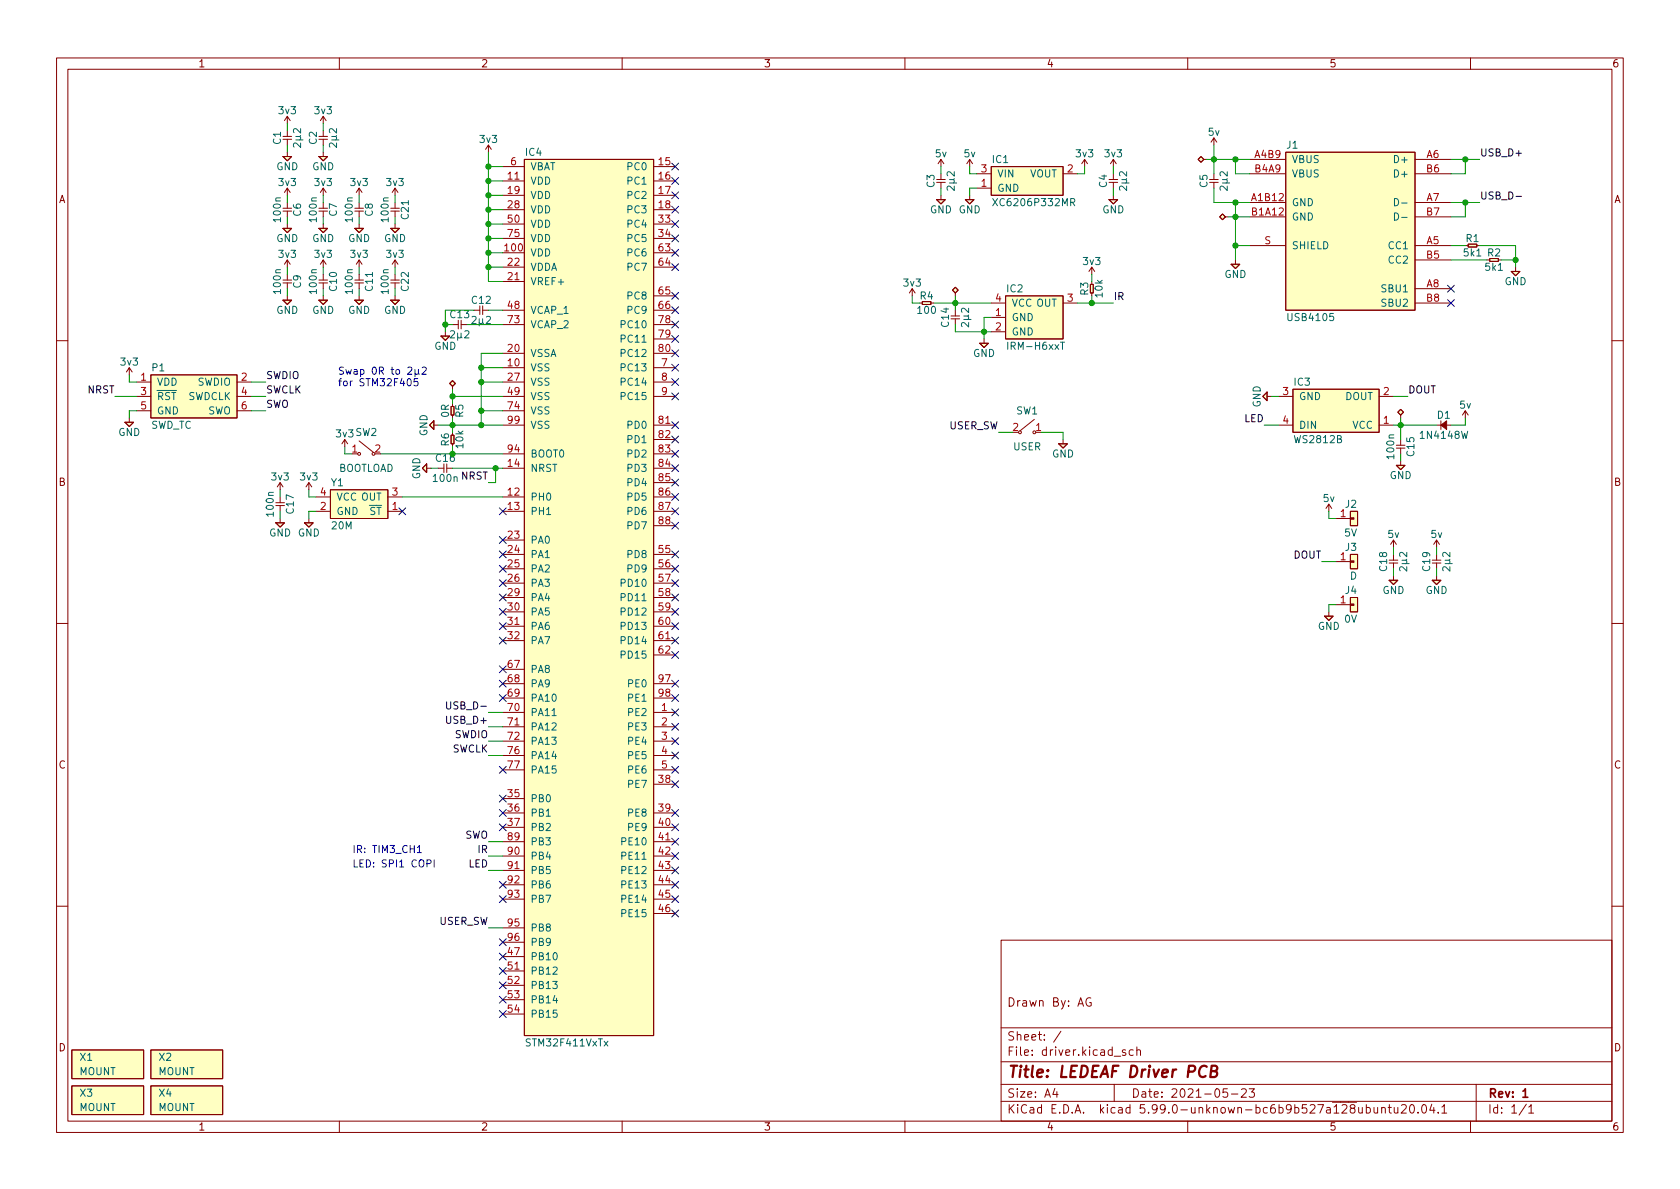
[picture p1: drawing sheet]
<svg xmlns="http://www.w3.org/2000/svg" width="297mm" height="210mm" viewBox="0 0 297 210" stroke-linecap="round" stroke-linejoin="round" font-family="sans-serif">
<g fill="none" stroke="#840000" stroke-width=".18">
<path d="M10 10.2h277v190.1h-277zM12 12.2h273v186.1h-273zM60 10.2v2M110 10.2v2M160 10.2v2M210 10.2v2M260 10.2v2M50 27.7h1.6l-.8 .7zM50 36.8h1.6M50 37.3h1.6M50 24.6h1.6M50 24.1h1.6"/>
<path d="M50.3 34l.5-.7v1.2M50.3 21.3l.5-.7v1.2M50.8 23.1v1M50.8 24.6v1M50.8 26.9v.8M50.8 35.8v1M50.8 37.3v1M50.8 39.6v.8M50.8 33.3l.5 .7M50.8 20.6l.5 .7M56.4 27.7h1.5l-.8 .7zM56.4 36.8h1.5"/>
<path d="M56.4 37.3h1.5M56.4 24.6h1.5M56.4 24.1h1.5M56.6 21.3l.5-.7v1.2M56.6 34l.5-.7v1.2M57.1 23.1v1M57.1 24.6v1M57.1 26.9v.8M57.1 35.8v1M57.1 37.3v1M57.1 39.6v.8M57.1 20.6l.6 .7"/>
<path d="M57.1 33.3l.6 .7M62.7 36.8h1.6M62.7 37.3h1.6M63 34l.5-.7v1.2M63.5 35.8v1M63.5 37.3v1M63.5 39.6v.8M63.5 33.3l.5 .7M69.1 36.8h1.5M69.1 37.3h1.5M69.3 34l.5-.7v1.2M69.8 35.8v1"/>
<path d="M69.8 37.3v1M69.8 39.6v.8M69.8 33.3l.6 .7M85.9 26.4l.5-.8v1.3M86.4 25.6l.5 .8M88.9 32h3.8M88.9 29.5h3.8M88.9 34.5h3.8M88.9 37.1h3.8M88.9 39.6h3.8M92.7 28.2h22.9v154.9h-22.9zM115.6 32h3.8"/>
<path d="M115.6 29.5h3.8M115.6 34.5h3.8M115.6 37.1h3.8M115.6 39.6h3.8M165.6 35.3h1.5l-.7 .8zM165.6 32.3h1.5M165.6 31.7h1.5M165.9 29l.5-.8v1.3M166.4 28.2l.5 .8M166.4 30.7v1M166.4 32.3v1M166.4 34.5v.8"/>
<path d="M170.7 35.3h1.5l-.8 .8zM170.9 29l.5-.8v1.3M171.4 34.5v.8M171.4 28.2l.6 .8M172.7 33.3h2.6M172.7 30.7h2.6M175.3 29.5h12.7v5h-12.7zM188 30.7h2.5M191.3 29l.5-.8v1.3M191.8 28.2l.5 .8M196.1 35.3h1.5l-.8 .8zM196.1 32.3h1.5"/>
<path d="M196.1 31.7h1.5M196.3 29l.5-.8v1.3M196.8 28.2l.6 .8M196.8 30.7v1M196.8 32.3v1M196.8 34.5v.8M211.8 28.2l.5-.5 .6 .5-.6 .5zM212.9 28.2h.5M213.9 32.3h1.5M213.9 31.7h1.5M214.1 25.1l.5-.7v1.2M214.6 24.4l.5 .7"/>
<path d="M214.6 30.7v1M214.6 32.3v1M216.2 37.8l.5 .5-.5 .6-.6-.6zM216.7 38.3h.5M221 28.2h6.3M221 30.7h6.3M221 38.3h6.3M221 35.8h6.3M227.3 26.9h22.9v28h-22.9zM250.2 28.2h6.3M250.2 30.7h6.3M250.2 38.3h6.3"/>
<path d="M250.2 35.8h6.3M50 40.4h1.6l-.8 .7zM50 53.1h1.6l-.8 .7zM50 49.5h1.6M50 50h1.6M50.3 46.7l.5-.7v1.2M50.8 48.5v1M50.8 50v1M50.8 52.3v.8M50.8 46l.5 .7M56.4 53.1h1.5l-.8 .7zM56.4 40.4h1.5l-.8 .7z"/>
<path d="M56.4 49.5h1.5M56.4 50h1.5M56.6 46.7l.5-.7v1.2M57.1 48.5v1M57.1 50v1M57.1 52.3v.8M57.1 46l.6 .7M62.7 53.1h1.6l-.8 .7zM62.7 40.4h1.6l-.8 .7zM62.7 49.5h1.6M62.7 50h1.6M63 46.7l.5-.7v1.2"/>
<path d="M63.5 46l.5 .7M63.5 48.5v1M63.5 50v1M63.5 52.3v.8M69.1 40.4h1.5l-.8 .7zM69.1 53.1h1.5l-.8 .7zM69.1 49.5h1.5M69.1 50h1.5M69.3 46.7l.5-.7v1.2M69.8 48.5v1M69.8 50v1M69.8 52.3v.8"/>
<path d="M69.8 46l.6 .7M78 59.4h1.5l-.8 .8zM78.7 58.7v.7M80 57.4h1M81 56.6v1.6M81.5 57.4h1M81.5 56.6v1.6M83.8 54.9h1M84.8 54.1v1.5M85.3 54.9h1.1M85.3 54.1v1.5M88.9 44.7h3.8"/>
<path d="M88.9 49.8h3.8M88.9 47.2h3.8M88.9 42.2h3.8M88.9 54.9h3.8M88.9 57.4h3.8M115.6 44.7h3.8M115.6 47.2h3.8M115.6 42.2h3.8M115.6 54.9h3.8M115.6 52.3h3.8M115.6 57.4h3.8M115.6 59.9h3.8"/>
<path d="M160.8 51.8l.5-.8v1.3M161.3 51l.5 .8M162.6 53.6h.5M163.1 53.3h1.5v.5h-1.5zM164.6 53.6h.5M168.1 56.4h1.6M168.1 55.9h1.6M168.9 50.8l.5 .5-.5 .5-.5-.5zM168.9 51.8v.5M168.9 54.9v1M168.9 56.4v1M174 59.9v.8"/>
<path d="M175.3 53.6h2.5M175.3 56.1h2.5M175.3 58.7h2.5M177.8 52.3h10.2v7.6h-10.2zM188 53.6h2.5M192.5 48l.5-.8v1.3M192.8 50.3h.5v1.5h-.5zM193 47.2l.5 .8M217.7 46.7h1.5l-.8 .8zM218.4 46v.7M221 43.4h6.3M250.2 53.6h6.3"/>
<path d="M250.2 46h6.3M250.2 43.4h6.3M250.2 51h6.3M259.1 43.4h.5M259.6 43.2h1.5v.5h-1.5zM261.1 43.4h.5M262.9 46h.5M263.4 45.7h1.5v.5h-1.5zM264.9 46h.5M267.2 48h1.5l-.7 .8zM268 47.2v.8M10 60.2h2"/>
<path d="M22.1 74.7h1.5l-.7 .7zM22.4 65.8l.5-.8v1.3M22.9 65l.5 .8M22.9 73.9v.8M24.1 67.6h2.6M24.1 70.1h2.6M24.1 72.6h2.6M26.7 66.3h15.2v7.6h-15.2zM41.9 67.6h2.5M41.9 70.1h2.5M41.9 72.6h2.5M60.5 78.5l.5-.8v1.3"/>
<path d="M61 77.7l.5 .8M63.5 78l2.5 2M76.7 74.4v1.5l-.8-.7zM76.7 75.2h.8M79.5 67.8l.5-.5 .5 .5-.5 .5zM79.8 77h.5v1.5h-.5zM79.8 71.9h.5v1.5h-.5zM80 68.3v.5M88.9 65h3.8M88.9 62.5h3.8M88.9 67.6h3.8M88.9 70.1h3.8"/>
<path d="M88.9 72.6h3.8M88.9 75.2h3.8M115.6 65h3.8M115.6 62.5h3.8M115.6 67.6h3.8M115.6 70.1h3.8M115.6 75.2h3.8M115.6 77.7h3.8M173.2 60.7h1.6l-.8 .8zM182.9 74.2l-2.6 2M187.2 78.5h1.5l-.7 .7zM188 77.7v.8"/>
<path d="M224 69.3v1.6l-.7-.8zM224 70.1h.8M226.1 70.1h2.5M226.1 75.2h2.5M228.6 68.8h15.2v7.6h-15.2zM243.8 70.1h2.6M243.8 75.2h2.6M246.9 78.7h1.5M246.9 79.2h1.5M247.1 72.9l.5-.5 .6 .5-.6 .5zM247.6 73.4v.5M247.6 77.7v1"/>
<path d="M247.6 79.2v1.1M254 75.2h.8M254.8 74.4v1.5M255.8 75.2h.7M258.6 73.4l.5-.8v1.3M259.1 72.6l.5 .8M285 60.2h2M48.8 92.5h1.5l-.8 .7zM48.8 88.9h1.5M48.8 89.4h1.5M49 86.1l.5-.8v1.3M49.5 87.9v1"/>
<path d="M49.5 89.4v1M49.5 91.7v.8M49.5 85.3l.5 .8M53.8 92.5h1.6l-.8 .7zM54.1 86.1l.5-.8v1.3M54.6 91.7v.8M54.6 85.3l.5 .8M55.9 87.9h2.5M55.9 90.4h2.5M58.4 86.6h10.2v5.1h-10.2zM68.6 87.9h2.5M68.6 90.4h2.5"/>
<path d="M74.7 82.8l.7-.8v1.6zM75.4 82.8h.8M77.5 82.8h1M78.5 82v1.6M79 82.8h1M79 82v1.6M88.9 82.8h3.8M88.9 87.9h3.8M88.9 90.4h3.8M88.9 95.5h3.8M88.9 98h3.8M88.9 80.3h3.8"/>
<path d="M115.6 82.8h3.8M115.6 87.9h3.8M115.6 90.4h3.8M115.6 98h3.8M115.6 80.3h3.8M115.6 85.3h3.8M115.6 93h3.8M234.4 89.9l.5-.8v1.3M234.9 89.1l.6 .8M236.2 91.7h2.6M236.2 99.3h2.6M238.8 90.4h1.2v2.6h-1.2z"/>
<path d="M238.8 98h1.2v2.6h-1.2zM245.6 99.6h1.5M245.6 99.1h1.5M245.9 96.3l.5-.8v1.3M246.4 95.5l.5 .8M246.4 98v1.1M246.4 99.6v1M246.9 82.3h1.5l-.8 .8zM247.6 81.5v.8M253.2 99.6h1.6M253.2 99.1h1.6M253.5 96.3l.5-.8v1.3"/>
<path d="M254 98v1.1M254 99.6v1M254 95.5l.5 .8M10 110.2h2M88.9 100.6h3.8M88.9 103.1h3.8M88.9 105.7h3.8M88.9 108.2h3.8M88.9 110.7h3.8M88.9 113.3h3.8M88.9 118.4h3.8M115.6 100.6h3.8"/>
<path d="M115.6 103.1h3.8M115.6 105.7h3.8M115.6 108.2h3.8M115.6 110.7h3.8M115.6 113.3h3.8M115.6 115.8h3.8M234.2 109h1.5l-.8 .7zM234.9 108.2v.8M236.2 106.9h2.6M238.8 105.7h1.2v2.5h-1.2zM245.6 102.6h1.5l-.7 .8zM246.4 101.8v.8"/>
<path d="M253.2 102.6h1.6l-.8 .8zM254 101.8v.8M285 110.2h2M88.9 126h3.8M88.9 128.5h3.8M88.9 131.1h3.8M88.9 133.6h3.8M88.9 136.1h3.8M88.9 120.9h3.8M88.9 123.4h3.8M115.6 126h3.8M115.6 128.5h3.8"/>
<path d="M115.6 131.1h3.8M115.6 138.7h3.8M115.6 133.6h3.8M115.6 136.1h3.8M115.6 120.9h3.8M115.6 123.4h3.8M88.9 141.2h3.8M88.9 143.8h3.8M88.9 146.3h3.8M88.9 148.8h3.8M88.9 151.4h3.8M88.9 153.9h3.8"/>
<path d="M88.9 156.5h3.8M88.9 159h3.8M115.6 143.8h3.8M115.6 146.3h3.8M115.6 148.8h3.8M115.6 151.4h3.8M115.6 153.9h3.8M115.6 156.5h3.8M115.6 159h3.8M10 160.2h2M88.9 169.2h3.8M88.9 171.7h3.8"/>
<path d="M88.9 174.2h3.8M88.9 176.8h3.8M88.9 179.3h3.8M88.9 164.1h3.8M88.9 166.6h3.8M115.6 161.5h3.8M177 166.3h108v32h-108zM192.9 176.5a.74 .74 0 0 0-.9 .5 .74 .74 0 0 0 .5 .9l.4-.1v-.5h-.3M285 160.2h2M12.7 192h12.7v5.1h-12.7zM12.7 185.7h12.7v5h-12.7zM26.7 185.7h12.7v5h-12.7z"/>
<path d="M26.7 192h12.7v5.1h-12.7zM60 198.3v2M110 198.3v2M160 198.3v2M177 194.8h108M177 191.8h108M177 187.8h108M177 181.8h108M186.5 192.5l-.4 1h1M186.9 193v1M187.6 182.4l-1.3 1.9M197 191.8v3"/>
<path d="M199 185.7l-.4-.1-.2 .2 .1 .3 .5 .1v.4h-.6M200.4 185.7l-.5-.1-.3 .3v.4l.2 .3h.6M201 185.8l.2-.2 .4 .1v.9M201 185.1v1.5M210 198.3v2M217 192.5h-.7l-.1 .7 .2-.1 .5 .1 .2 .2-.1 .5-.2 .1-.6-.1M217.7 193.5h1.2M219.5 192.7l.6-.2 .2 .2 .1 .3-1 1h1M220.9 192.5h.9l-.5 .6 .4 .1v.7l-.2 .1h-.4l-.2-.1M244.3 196l.2-.2 .4 .1v.9M244.3 195.8v1M245.4 195.8h.6"/>
<path d="M245.6 195.3v1.3l.4 .2M246.5 195.8l.1 1h.3l.2-.1M247.1 195.8v1M247.8 195.5l.6-.2 .2 .2v.3l-.9 1h.9M249.4 195.5l.2-.2a.81 .81 0 0 1 .6 .7 .81 .81 0 0 1-.3 .8h-.2a.81 .81 0 0 1-.3-1.3zM250.7 196.7v.1M251.6 195.4l.1-.1a.81 .81 0 0 1 .6 .7 .81 .81 0 0 1-.3 .8h-.1a.81 .81 0 0 1-.6-.6 .81 .81 0 0 1 .3-.8zM253.1 195.3l-.3 1h.9M253.5 195.8v1M254.3 196.7v.1M254.9 195.8l.5-.5v1.5M254.9 196.8h.9"/>
<path d="M260 198.3v2M261 191.8v6.5M269.9 195.3l-1.3 1.9M270.3 195.8l.4-.5v1.5M270.3 196.8h.9"/>
<circle cx="182.9" cy="76.4" r=".25"/>
<circle cx="63.5" cy="80.3" r=".25"/>
</g>
<path d="M269.3 193l.4-.5v1.5M269.3 194h.8" fill="none" stroke="#840000" stroke-width=".3"/>
<path d="M213.4 188.7a.88 .88 0 0 0-1.1-.1 .88 .88 0 0 0-.3 1 .69 .69 0 0 0 .3 .8 .69 .69 0 0 0 .9-.1M214.1 189.4l.9-.1a.46 .46 0 0 0 .2-.4 .46 .46 0 0 0-.3-.4h-.7l-.2 2h.8a.53 .53 0 0 0 .4-.5 .53 .53 0 0 0-.4-.6" fill="none" stroke="#840000" stroke-width=".4"/>
<g fill="#ffffc2" stroke="#ffffc2" stroke-width=".18">
<path d="M74.7 82.8l.7-.8v1.6z"/>
<path d="M246.9 82.3h1.5l-.8 .8z"/>
<path d="M253.2 102.6h1.6l-.8 .8z"/>
<path d="M62.7 53.1h1.6l-.8 .7z"/>
<path d="M245.6 102.6h1.5l-.7 .8z"/>
<path d="M238.8 90.4h1.2v2.6h-1.2z"/>
<path d="M56.4 27.7h1.5l-.8 .7z"/>
<path d="M50 27.7h1.6l-.8 .7z"/>
<path d="M168.9 50.8l.5 .5-.5 .5-.5-.5z"/>
<path d="M187.2 78.5h1.5l-.7 .7z"/>
<path d="M170.7 35.3h1.5l-.8 .8z"/>
<path d="M192.8 50.3h.5v1.5h-.5z"/>
<path d="M173.2 60.7h1.6l-.8 .8z"/>
<path d="M92.7 28.2h22.9v154.9h-22.9z"/>
<path d="M228.6 68.8h15.2v7.6h-15.2z"/>
<path d="M76.7 74.4v1.5l-.8-.7z"/>
<path d="M79.8 77h.5v1.5h-.5z"/>
<path d="M238.8 105.7h1.2v2.5h-1.2z"/>
<path d="M234.2 109h1.5l-.8 .7z"/>
<path d="M238.8 98h1.2v2.6h-1.2z"/>
<path d="M53.8 92.5h1.6l-.8 .7z"/>
<path d="M69.1 40.4h1.5l-.8 .7z"/>
<path d="M69.1 53.1h1.5l-.8 .7z"/>
<path d="M26.7 66.3h15.2v7.6h-15.2z"/>
<path d="M58.4 86.6h10.2v5.1h-10.2z"/>
<path d="M48.8 92.5h1.5l-.8 .7z"/>
<path d="M79.5 67.8l.5-.5 .5 .5-.5 .5z"/>
<path d="M22.1 74.7h1.5l-.7 .7z"/>
<path d="M50 40.4h1.6l-.8 .7z"/>
<path d="M50 53.1h1.6l-.8 .7z"/>
<path d="M56.4 53.1h1.5l-.8 .7z"/>
<path d="M56.4 40.4h1.5l-.8 .7z"/>
<path d="M217.7 46.7h1.5l-.8 .8z"/>
<path d="M165.6 35.3h1.5l-.7 .8z"/>
<path d="M62.7 40.4h1.6l-.8 .7z"/>
<path d="M163.1 53.3h1.5v.5h-1.5z"/>
<path d="M177.8 52.3h10.2v7.6h-10.2z"/>
<path d="M78 59.4h1.5l-.8 .8z"/>
<path d="M12.7 192h12.7v5.1h-12.7z"/>
<path d="M26.7 185.7h12.7v5h-12.7z"/>
<path d="M12.7 185.7h12.7v5h-12.7z"/>
<path d="M247.1 72.9l.5-.5 .6 .5-.6 .5z"/>
<path d="M26.7 192h12.7v5.1h-12.7z"/>
<path d="M224 69.3v1.6l-.7-.8z"/>
<path d="M263.4 45.7h1.5v.5h-1.5z"/>
<path d="M211.8 28.2l.5-.5 .6 .5-.6 .5z"/>
<path d="M79.8 71.9h.5v1.5h-.5z"/>
<path d="M175.3 29.5h12.7v5h-12.7z"/>
<path d="M196.1 35.3h1.5l-.8 .8z"/>
<path d="M216.2 37.8l.5 .5-.5 .6-.6-.6z"/>
<path d="M267.2 48h1.5l-.7 .8z"/>
<path d="M227.3 26.9h22.9v28h-22.9z"/>
<path d="M259.6 43.2h1.5v.5h-1.5z"/>
</g>
<g fill="none" stroke="#006464" stroke-width=".18">
<path d="M52.3 24.1l.8 .1 .1 .4-.2 .1M52.3 24.7h1.3M53.2 25.3v.8l-1-.8-.3 .2 .1 .5M53.2 24l-.2 .1M53.2 22.7v.8l-1-.8-.3 .3 .1 .5M58.7 24.1l.7 .1 .1 .4-.2 .1M58.7 24.7h1.2M59.5 25.3v.8l-.9-.8-.4 .2 .2 .5M59.5 24l-.2 .1M59.5 22.7v.8l-.9-.8-.4 .3 .2 .5M167.9 31.8h.8v.4l-.2 .2M167.9 32.4h1.2"/>
<path d="M168.7 32.9v.8l-.9-.8-.3 .2 .1 .5M168.7 31.6l-.2 .2M168.7 30.4v.8l-.9-.8-.3 .2 .1 .5M175.5 35.1l.9 1.3M176.4 35.1l-.9 1.3M189.3 35.8l.6-.1 .1-.2v-.3l-.7-.1v1.3M189.6 35.8l.4 .6M198.4 31.8h.7l.1 .4-.2 .2M198.4 32.4h1.2M199.2 32.9v.8l-.9-.8-.4 .2 .2 .5M199.2 31.6l-.2 .2M199.2 30.4v.8l-.9-.8-.4 .2 .2 .5"/>
<path d="M216.1 31.8h.8l.1 .4-.2 .2M216.1 32.4h1.3M217 32.9v.8l-.9-.8-.4 .2 .1 .5M217 31.6l-.2 .2M217 30.4v.8l-.9-.8-.4 .2 .1 .5M246.6 35.1a.64 .64 0 0 1 .7 .6 .64 .64 0 0 1-.7 .7zM246.6 37.7a.64 .64 0 0 1 .7 .6 .64 .64 0 0 1-.7 .6zM247.8 35.9h1M247.8 38.4h1M79.6 58.6l.5-.1 .3 .3-.8 1h.8M80.9 58.9v1.3M81.5 59.6l.2 .2"/>
<path d="M81.5 58.9v.8l-.4 .1-.2-.2M82.2 58.6l.5-.1 .2 .3-.8 1h.8M83.5 56.1l.4-.2 .3 .4-.8 .9h.8M84.7 56.4v1.2M85.3 57l.2 .2M85.3 56.4v.8h-.4l-.2-.2M86 56.1l.5-.2 .2 .4-.8 .9h.8M170.4 55.9h.8l.1 .4-.2 .2M170.4 56.5h1.3M171.3 57v.8l-.9-.8-.4 .3 .1 .5M171.3 55.7l-.2 .2M171.3 54.5v.8l-.9-.8-.4 .2 .1 .5"/>
<path d="M187.5 60.5h.7M247.9 99.1h.8v.4l-.1 .2M247.9 99.7h1.3M248.7 98.9l-.1 .2M248.7 97.7v.8l-.9-.8-.3 .2 .1 .5M255.5 99.1h.8l.1 .4-.2 .2M255.5 99.7h1.3M256.4 98.9l-.2 .2M256.4 97.7v.8l-1-.8-.3 .2 .1 .5M248.7 100.2v.8l-.9-.8-.3 .3 .1 .4M256.4 100.2v.8l-1-.8-.3 .3 .1 .4M97.6 126.6h.7"/>
</g>
<g fill="#840000" stroke="#840000" stroke-width=".18">
<path d="M238.8 91.6h.6v.2h-.6z"/>
<path d="M254.8 75.2l1-.8v1.5z"/>
<path d="M238.8 106.8h.6v.3h-.6z"/>
<path d="M238.8 99.2h.6v.2h-.6z"/>
</g>
<path d="M89.8 55.8h.8l-.5 1.3M91 55.8h.8l-.5 .5 .4 .1v.6l-.2 .1-.5-.1" fill="none" stroke="#a90000" stroke-width=".18"/>
<path d="M268 34.7h1M79 124.1v1l.2 .3h.2l.3-.3v-1" fill="none" stroke="#0f0f0f" stroke-width=".18"/>
<g fill="none" stroke="#0000c2" stroke-width=".18">
<path d="M60.7 65l-.4-.1-.2 .1v.4l.5 .2 .1 .3-.2 .3-.5-.1M61.2 65.3l.2 .9 .2-.6 .3 .6 .2-.9M62.6 65.4h.5l.1 .8M63.2 65.6l-.5 .1-.2 .2 .2 .3 .5-.1M63.8 65.4l.3-.1 .3 .3-.2 .5h-.4M63.8 65.3v1.3M65.9 65l.2-.1a.68 .68 0 0 1 .5 .6 .68 .68 0 0 1-.5 .7l-.2-.1-.1-.4zM67.1 65.6l.6-.1 .1-.2-.1-.3-.6-.1v1.3M67.4 65.6l.4 .6M69.1 65.3h.5M69.3 64.9v1.1l.3 .2M70.1 65.4l.3-.1 .3 .3v.3l-.3 .3-.3-.1-.1-.2z"/>
<path d="M72.1 65l.5-.1 .2 .4-.8 .9h.8M72.1 67.1l.2-.1a.68 .68 0 0 1 .4 .6 .68 .68 0 0 1-.4 .6l-.2-.1-.1-.4zM73.4 65.3v1.3M73.9 67h-.6l-.1 .6 .2-.2 .4 .1 .1 .2v.4l-.2 .1-.5-.1M74 66l.2 .2M74 65.3l-.1 .8-.3 .1-.2-.2M74.6 65l.5-.1 .3 .4-.8 .9h.8M73.8 149.9l.4-.4v1.3M73.8 150.8h.7M75.5 152.7h.6l.1-.2v-.3l-.7-.2v1.3M76.8 152v1.3"/>
</g>
<g fill="none" stroke="#009600" stroke-width=".18">
<path d="M50.8 21.8v1.3M50.8 25.6v1.3M50.8 34.5v1.3M50.8 38.3v1.3M57.1 21.8v1.3M57.1 25.6v1.3M57.1 34.5v1.3M57.1 38.3v1.3M63.5 34.5v1.3M63.5 38.3v1.3M69.8 34.5v1.3M69.8 38.3v1.3"/>
<path d="M86.4 26.9v22.9h2.5M86.4 39.6h2.5M86.4 29.5h2.5M86.4 34.5h2.5M86.4 37.1h2.5M86.4 32h2.5M166.4 29.5v1.2M166.4 33.3v1.2M171.4 29.5v1.2h1.3M172.7 33.3h-1.3v1.2M191.8 29.5v1.2h-1.3M196.8 29.5v1.2"/>
<path d="M196.8 33.3v1.2M213.4 28.2h7.6M214.6 33.3v2.5h6.4M214.6 25.6v5.1M217.2 38.3h3.8M218.4 28.2v2.5h2.6M218.4 35.8v10.2M256.5 28.2h5.1M256.5 35.8h5.1M259.1 28.2v2.5h-2.6M259.1 35.8v2.5h-2.6M50.8 47.2v1.3"/>
<path d="M50.8 51v1.3M57.1 47.2v1.3M57.1 51v1.3M63.5 47.2v1.3M63.5 51v1.3M69.8 47.2v1.3M69.8 51v1.3M78.7 57.4h1.3M82.5 57.4h6.4M83.8 54.9h-5.1v3.8M86.4 54.9h2.5M86.4 42.2h2.5"/>
<path d="M86.4 44.7h2.5M86.4 47.2h2.5M161.3 52.3v1.3h1.3M165.1 53.6h10.2M168.9 52.3v2.6M168.9 57.4v1.3h6.4M175.3 56.1h-1.3v3.8M190.5 53.6h6.3M193 48.5v1.3M193 52.3v1.3M218.4 43.4h2.6M256.5 43.4h2.6"/>
<path d="M256.5 46h6.4M261.6 43.4h6.4v3.8M265.4 46h2.6M20.3 70.1h3.8M22.9 66.3v1.3h1.2M24.1 72.6h-1.2v1.3M44.4 67.6h2.6M44.4 70.1h2.6M44.4 72.6h2.6M61 79v1.3h1.2M77.5 75.2h11.4M80 70.1h8.9"/>
<path d="M80 68.8v2.6M80 73.9v2.5M80 79v1.3M85.1 67.6h3.8M85.1 65h3.8M85.1 72.6h3.8M88.9 62.5h-3.8v12.7M176.5 76.4h2.6M184.1 76.4h3.9v1.3M223.5 75.2h2.6M224.8 70.1h1.3M246.4 75.2h7.6"/>
<path d="M246.4 70.1h2.5M247.6 73.9v3.8M259.1 73.9v1.3h-2.6M49.5 86.6v1.3M49.5 90.4v1.3M54.6 86.6v1.3h1.3M55.9 90.4h-1.3v1.3M67.3 80.3h21.6M71.1 87.9h17.8M76.2 82.8h1.3M80 82.8h8.9M87.6 82.8v2.5h-1.2"/>
<path d="M233.7 99.3h2.5M234.9 90.4v1.3h1.3M246.4 96.8v1.2M247.6 80.3v1.2M254 96.8v1.2M236.2 106.9h-1.3v1.3M246.4 100.6v1.2M254 100.6v1.2M86.4 131.1h2.5M86.4 133.6h2.5M86.4 126h2.5M86.4 128.5h2.5"/>
<path d="M86.4 148.8h2.5M86.4 151.4h2.5M86.4 153.9h2.5M86.4 164.1h2.5"/>
</g>
<g fill="none" stroke="#000084" stroke-width=".18">
<path d="M118.8 31.4l1.2 1.2M118.8 28.8l1.2 1.3M118.8 33.9l1.2 1.2M118.8 36.5l1.2 1.2M118.8 39l1.2 1.2M120 31.4l-1.2 1.2M120 28.8l-1.2 1.3M120 33.9l-1.2 1.2M120 36.5l-1.2 1.2M120 39l-1.2 1.2M118.8 41.5l1.2 1.3M118.8 44.1l1.2 1.2"/>
<path d="M118.8 46.6l1.2 1.2M118.8 51.7l1.2 1.2M118.8 59.3l1.2 1.2M118.8 56.8l1.2 1.2M118.8 54.2l1.2 1.3M120 41.5l-1.2 1.3M120 44.1l-1.2 1.2M120 46.6l-1.2 1.2M120 51.7l-1.2 1.2M120 59.3l-1.2 1.2M120 56.8l-1.2 1.2M120 54.2l-1.2 1.3"/>
<path d="M255.9 53l1.2 1.2M255.9 50.4l1.2 1.3M257.1 53l-1.2 1.2M257.1 50.4l-1.2 1.3M118.8 74.6l1.2 1.2M118.8 66.9l1.2 1.3M118.8 69.5l1.2 1.2M118.8 77.1l1.2 1.2M118.8 64.4l1.2 1.2M118.8 61.9l1.2 1.2M118.8 79.6l1.2 1.3M120 69.5l-1.2 1.2"/>
<path d="M120 77.1l-1.2 1.2M120 79.6l-1.2 1.3M120 74.6l-1.2 1.2M120 64.4l-1.2 1.2M120 66.9l-1.2 1.3M120 61.9l-1.2 1.2M70.5 89.8l1.2 1.2M71.7 89.8l-1.2 1.2M88.3 97.4l1.2 1.2M88.3 100l1.2 1.2M88.3 94.9l1.2 1.2M88.3 89.8l1.2 1.2"/>
<path d="M89.5 97.4l-1.2 1.2M89.5 100l-1.2 1.2M89.5 94.9l-1.2 1.2M89.5 89.8l-1.2 1.2M118.8 82.2l1.2 1.2M118.8 84.7l1.2 1.2M118.8 87.3l1.2 1.2M118.8 89.8l1.2 1.2M118.8 92.3l1.2 1.3M118.8 97.4l1.2 1.2M118.8 100l1.2 1.2M120 82.2l-1.2 1.2"/>
<path d="M120 89.8l-1.2 1.2M120 92.3l-1.2 1.3M120 84.7l-1.2 1.2M120 87.3l-1.2 1.2M120 97.4l-1.2 1.2M120 100l-1.2 1.2M88.3 102.5l1.2 1.2M88.3 105l1.2 1.3M88.3 107.6l1.2 1.2M88.3 110.1l1.2 1.2M88.3 112.7l1.2 1.2M88.3 117.7l1.2 1.3"/>
<path d="M89.5 102.5l-1.2 1.2M89.5 105l-1.2 1.3M89.5 107.6l-1.2 1.2M89.5 110.1l-1.2 1.2M89.5 112.7l-1.2 1.2M89.5 117.7l-1.2 1.3M118.8 107.6l1.2 1.2M118.8 110.1l1.2 1.2M118.8 112.7l1.2 1.2M118.8 115.2l1.2 1.2M118.8 105l1.2 1.3M118.8 102.5l1.2 1.2"/>
<path d="M120 105l-1.2 1.3M120 110.1l-1.2 1.2M120 112.7l-1.2 1.2M120 107.6l-1.2 1.2M120 115.2l-1.2 1.2M120 102.5l-1.2 1.2M88.3 120.3l1.2 1.2M88.3 135.5l1.2 1.2M88.3 122.8l1.2 1.2M89.5 120.3l-1.2 1.2M89.5 135.5l-1.2 1.2M89.5 122.8l-1.2 1.2"/>
<path d="M118.8 133l1.2 1.2M118.8 120.3l1.2 1.2M118.8 122.8l1.2 1.2M118.8 125.4l1.2 1.2M118.8 127.9l1.2 1.2M118.8 130.4l1.2 1.3M118.8 135.5l1.2 1.2M118.8 138.1l1.2 1.2M120 138.1l-1.2 1.2M120 133l-1.2 1.2M120 120.3l-1.2 1.2M120 122.8l-1.2 1.2"/>
<path d="M120 125.4l-1.2 1.2M120 127.9l-1.2 1.2M120 130.4l-1.2 1.3M120 135.5l-1.2 1.2M88.3 140.6l1.2 1.2M88.3 143.1l1.2 1.3M88.3 145.7l1.2 1.2M88.3 155.8l1.2 1.3M88.3 158.4l1.2 1.2M89.5 140.6l-1.2 1.2M89.5 143.1l-1.2 1.3M89.5 145.7l-1.2 1.2"/>
<path d="M89.5 155.8l-1.2 1.3M89.5 158.4l-1.2 1.2M118.8 143.1l1.2 1.3M118.8 145.7l1.2 1.2M118.8 148.2l1.2 1.2M118.8 150.8l1.2 1.2M118.8 153.3l1.2 1.2M118.8 155.8l1.2 1.3M118.8 158.4l1.2 1.2M120 143.1l-1.2 1.3M120 145.7l-1.2 1.2M120 148.2l-1.2 1.2"/>
<path d="M120 150.8l-1.2 1.2M120 153.3l-1.2 1.2M120 155.8l-1.2 1.3M120 158.4l-1.2 1.2M88.3 171.1l1.2 1.2M88.3 168.5l1.2 1.3M88.3 173.6l1.2 1.2M88.3 178.7l1.2 1.2M88.3 176.2l1.2 1.2M88.3 166l1.2 1.2M89.5 171.1l-1.2 1.2M89.5 168.5l-1.2 1.3"/>
<path d="M89.5 173.6l-1.2 1.2M89.5 178.7l-1.2 1.2M89.5 176.2l-1.2 1.2M89.5 166l-1.2 1.2M118.8 160.9l1.2 1.2M120 160.9l-1.2 1.2"/>
</g>
<g fill="#009600" stroke="#009600" stroke-width=".18">
<circle cx="78.7" cy="57.4" r=".46"/>
<circle cx="85.1" cy="65" r=".46"/>
<circle cx="85.1" cy="67.6" r=".46"/>
<circle cx="80" cy="75.2" r=".46"/>
<circle cx="80" cy="70.1" r=".46"/>
<circle cx="85.1" cy="72.6" r=".46"/>
<circle cx="85.1" cy="75.2" r=".46"/>
<circle cx="87.6" cy="82.8" r=".46"/>
<circle cx="86.4" cy="34.5" r=".46"/>
<circle cx="86.4" cy="42.2" r=".46"/>
<circle cx="86.4" cy="44.7" r=".46"/>
<circle cx="86.4" cy="47.2" r=".46"/>
<circle cx="86.4" cy="29.5" r=".46"/>
<circle cx="86.4" cy="32" r=".46"/>
<circle cx="86.4" cy="37.1" r=".46"/>
<circle cx="86.4" cy="39.6" r=".46"/>
<circle cx="168.9" cy="53.6" r=".46"/>
<circle cx="247.6" cy="75.2" r=".46"/>
<circle cx="174" cy="58.7" r=".46"/>
<circle cx="193" cy="53.6" r=".46"/>
<circle cx="218.4" cy="38.3" r=".46"/>
<circle cx="218.4" cy="43.4" r=".46"/>
<circle cx="259.1" cy="28.2" r=".46"/>
<circle cx="259.1" cy="35.8" r=".46"/>
<circle cx="268" cy="46" r=".46"/>
<circle cx="218.4" cy="28.2" r=".46"/>
<circle cx="214.6" cy="28.2" r=".46"/>
<circle cx="218.4" cy="35.8" r=".46"/>
</g>
<text font-size="2.8" fill="#840000" x="178" y="190.6">Title: LEDEAF Driver PCB</text>
<g font-size="2.1" fill="#840000">
<text x="178" y="178">Drawn By: AG</text>
<text x="178" y="184">Sheet: /</text>
<text x="178" y="186.7">File: driver.kicad_sch</text>
<text x="178" y="196.9">KiCad E.D.A. kicad 5.99.0-unknown-bc6b9b527a~128~ubuntu20.04.1</text>
<text x="178" y="194.1">Size: A4</text>
<text x="200" y="194.1">Date: 2021-05-23</text>
<text x="263" y="194.1">Rev: 1</text>
<text x="263" y="196.9">Id: 1/1</text>
</g>
<g font-size="1.8" fill="#840000">
<text x="35" y="11.9">1</text>
<text x="85" y="11.9">2</text>
<text x="135" y="11.9">3</text>
<text x="185" y="11.9">4</text>
<text x="235" y="11.9">5</text>
<text x="285" y="11.9">6</text>
<text x="10.3" y="35.9">A</text>
<text x="285.3" y="35.9">A</text>
<text x="10.3" y="85.9">B</text>
<text x="285.3" y="85.9">B</text>
<text x="10.3" y="135.9">C</text>
<text x="285.3" y="135.9">C</text>
<text x="10.3" y="185.9">D</text>
<text x="285.3" y="185.9">D</text>
<text x="35" y="199.9">1</text>
<text x="85" y="199.9">2</text>
<text x="135" y="199.9">3</text>
<text x="185" y="199.9">4</text>
<text x="235" y="199.9">5</text>
<text x="285" y="199.9">6</text>
</g>
<g font-size="1.8" fill="#006464">
<text x="49.3" y="20.2">3v3</text>
<text x="55.7" y="20.2">3v3</text>
<text x="213.6" y="24">5v</text>
<text x="49.7" y="25.5" transform="rotate(-90 49.7 25.5)">C1</text>
<text x="56" y="25.5" transform="rotate(-90 56 25.5)">C2</text>
<text x="84.9" y="25.3">3v3</text>
<text x="93" y="27.6">IC4</text>
<text x="165.4" y="27.8">5v</text>
<text x="170.5" y="27.8">5v</text>
<text x="175.5" y="28.8">IC1</text>
<text x="190.3" y="27.8">3v3</text>
<text x="195.4" y="27.8">3v3</text>
<text x="227.5" y="26.3">J1</text>
<text x="228.3" y="28.8">VBUS</text>
<text x="246.9" y="28.8">D+</text>
<text x="48.8" y="30.1">GND</text>
<text x="49.3" y="32.9">3v3</text>
<text x="55.2" y="30.1">GND</text>
<text x="55.7" y="32.9">3v3</text>
<text x="62" y="32.9">3v3</text>
<text x="68.4" y="32.9">3v3</text>
<text x="93.7" y="32.6">VDD</text>
<text x="93.7" y="35.2">VDD</text>
<text x="93.7" y="30.1">VBAT</text>
<text x="111.1" y="30.1">PC0</text>
<text x="111.1" y="32.6">PC1</text>
<text x="111.1" y="35.2">PC2</text>
<text x="165.2" y="33.1" transform="rotate(-90 165.2 33.1)">C3</text>
<text x="176.3" y="33.9">GND</text>
<text x="176.3" y="31.4">VIN</text>
<text x="182" y="31.4">VOUT</text>
<text x="195.7" y="33.1" transform="rotate(-90 195.7 33.1)">C4</text>
<text x="213.5" y="33.1" transform="rotate(-90 213.5 33.1)">C5</text>
<text x="228.3" y="31.4">VBUS</text>
<text x="246.9" y="31.4">D+</text>
<text x="49.7" y="39.1" transform="rotate(-90 49.7 39.1)">100n</text>
<text x="53.2" y="38.2" transform="rotate(-90 53.2 38.2)">C6</text>
<text x="56" y="39.1" transform="rotate(-90 56 39.1)">100n</text>
<text x="59.6" y="38.2" transform="rotate(-90 59.6 38.2)">C7</text>
<text x="62.4" y="39.1" transform="rotate(-90 62.4 39.1)">100n</text>
<text x="65.9" y="38.2" transform="rotate(-90 65.9 38.2)">C8</text>
<text x="68.7" y="39.1" transform="rotate(-90 68.7 39.1)">100n</text>
<text x="72.3" y="38.7" transform="rotate(-90 72.3 38.7)">C21</text>
<text x="93.7" y="37.7">VDD</text>
<text x="93.7" y="40.3">VDD</text>
<text x="111.1" y="37.7">PC3</text>
<text x="111.1" y="40.3">PC4</text>
<text x="164.4" y="37.7">GND GND</text>
<text x="176.2" y="36.4">XC6206P332MR</text>
<text x="194.9" y="37.7">GND</text>
<text x="228.3" y="36.4">GND</text>
<text x="228.3" y="39">GND</text>
<text x="48.8" y="42.8">GND</text>
<text x="49.3" y="45.6">3v3</text>
<text x="55.2" y="42.8">GND</text>
<text x="55.7" y="45.6">3v3</text>
<text x="61.5" y="42.8">GND</text>
<text x="62" y="45.6">3v3</text>
<text x="67.9" y="42.8">GND</text>
<text x="68.4" y="45.6">3v3</text>
<text x="93.7" y="45.3">VDD</text>
<text x="93.7" y="47.9">VDDA</text>
<text x="93.7" y="42.8">VDD</text>
<text x="111.1" y="42.8">PC5</text>
<text x="111.1" y="45.3">PC6</text>
<text x="111.1" y="47.9">PC7</text>
<text x="191.6" y="46.9">3v3</text>
<text x="228.3" y="44.1">SHIELD</text>
<text x="245.6" y="44.1">CC1</text>
<text x="245.6" y="46.6">CC2</text>
<text x="258.9" y="45.3">5k1</text>
<text x="259.2" y="42.8">R1</text>
<text x="262.7" y="47.9">5k1</text>
<text x="263" y="45.3">R2</text>
<text x="49.7" y="51.8" transform="rotate(-90 49.7 51.8)">100n</text>
<text x="53.2" y="50.9" transform="rotate(-90 53.2 50.9)">C9</text>
<text x="56" y="51.8" transform="rotate(-90 56 51.8)">100n</text>
<text x="59.6" y="51.4" transform="rotate(-90 59.6 51.4)">C10</text>
<text x="62.4" y="51.8" transform="rotate(-90 62.4 51.8)">100n</text>
<text x="65.9" y="51.4" transform="rotate(-90 65.9 51.4)">C11</text>
<text x="68.7" y="51.8" transform="rotate(-90 68.7 51.8)">100n</text>
<text x="72.3" y="51.4" transform="rotate(-90 72.3 51.4)">C22</text>
<text x="83.5" y="53.7">C12</text>
<text x="93.7" y="50.4">VREF+</text>
<text x="111.1" y="53">PC8</text>
<text x="159.8" y="50.7">3v3</text>
<text x="162.7" y="53">R4</text>
<text x="178" y="51.7">IC2</text>
<text x="192.4" y="52.2" transform="rotate(-90 192.4 52.2)">R3</text>
<text x="194.9" y="52.5" transform="rotate(-90 194.9 52.5)">10k</text>
<text x="216.5" y="49.1">GND</text>
<text x="244.5" y="51.7">SBU1</text>
<text x="266" y="50.4">GND</text>
<text x="48.8" y="55.5">GND</text>
<text x="55.2" y="55.5">GND</text>
<text x="61.5" y="55.5">GND</text>
<text x="67.9" y="55.5">GND</text>
<text x="79.7" y="56.3">C13</text>
<text x="93.7" y="55.5">VCAP_1</text>
<text x="93.7" y="58">VCAP_2</text>
<text x="110.1" y="58">PC10</text>
<text x="111.1" y="55.5">PC9</text>
<text x="162.4" y="55.5">100</text>
<text x="167.8" y="57.8" transform="rotate(-90 167.8 57.8)">C14</text>
<text x="178.8" y="56.8">GND</text>
<text x="178.8" y="59.3">GND</text>
<text x="178.8" y="54.2">VCC OUT</text>
<text x="227.9" y="56.8">USB4105</text>
<text x="244.5" y="54.2">SBU2</text>
<text x="21.4" y="64.6">3v3</text>
<text x="26.9" y="65.7">P1</text>
<text x="76.8" y="61.8">GND</text>
<text x="93.7" y="65.7">VSS</text>
<text x="93.7" y="63.1">VSSA</text>
<text x="110.1" y="65.7">PC13</text>
<text x="110.1" y="60.6">PC11</text>
<text x="110.1" y="63.1">PC12</text>
<text x="172" y="63.1">GND</text>
<text x="178.5" y="61.8">IRM-H6xxT</text>
<text x="27.7" y="68.2">VDD</text>
<text x="27.7" y="70.7">~RST SWDCLK</text>
<text x="34.9" y="68.2">SWDIO</text>
<text x="93.7" y="68.2">VSS</text>
<text x="93.7" y="70.7">VSS</text>
<text x="110.1" y="68.2">PC14</text>
<text x="110.1" y="70.7">PC15</text>
<text x="228.8" y="68.2">IC3</text>
<text x="229.6" y="70.7">GND</text>
<text x="237.8" y="70.7">DOUT</text>
<text x="20.9" y="77.1">GND</text>
<text x="26.6" y="75.8">SWD_TC</text>
<text x="27.7" y="73.3">GND</text>
<text x="36.7" y="73.3">SWO</text>
<text x="59.5" y="77.3">3v3 SW2</text>
<text x="75.6" y="77.1" transform="rotate(-90 75.6 77.1)">GND</text>
<text x="79.4" y="73.8" transform="rotate(-90 79.4 73.8)">0R</text>
<text x="81.9" y="73.8" transform="rotate(-90 81.9 73.8)">R5</text>
<text x="93.7" y="73.3">VSS</text>
<text x="93.7" y="75.8">VSS</text>
<text x="111.1" y="75.8">PD0</text>
<text x="179.7" y="73.3">SW1</text>
<text x="222.9" y="72.1" transform="rotate(-90 222.9 72.1)">GND</text>
<text x="229.6" y="75.8">DIN</text>
<text x="239.1" y="75.8">VCC</text>
<text x="251.3" y="77.6">1N4148W</text>
<text x="254.1" y="74">D1</text>
<text x="258.1" y="72.3">5v</text>
<text x="59.7" y="83.4">BOOTLOAD</text>
<text x="79.4" y="78.8" transform="rotate(-90 79.4 78.8)">R6</text>
<text x="81.9" y="79.2" transform="rotate(-90 81.9 79.2)">10k</text>
<text x="93.7" y="83.4">NRST</text>
<text x="93.7" y="80.9">BOOT0</text>
<text x="111.1" y="78.4">PD1</text>
<text x="111.1" y="80.9">PD2</text>
<text x="111.1" y="83.4">PD3</text>
<text x="179.2" y="79.6">USER</text>
<text x="186" y="80.9">GND</text>
<text x="229" y="78.4">WS2812B</text>
<text x="246.5" y="81" transform="rotate(-90 246.5 81)">100n</text>
<text x="250.1" y="80.6" transform="rotate(-90 250.1 80.6)">C15</text>
<text x="48.1" y="85">3v3</text>
<text x="53.1" y="85">3v3</text>
<text x="58.6" y="86">Y1</text>
<text x="59.4" y="88.5">VCC OUT</text>
<text x="74.3" y="84.8" transform="rotate(-90 74.3 84.8)">GND</text>
<text x="93.7" y="88.5">PH0</text>
<text x="111.1" y="86">PD4</text>
<text x="111.1" y="88.5">PD5</text>
<text x="234" y="88.8">5v</text>
<text x="237.9" y="89.8">J2</text>
<text x="245.7" y="84.7">GND</text>
<text x="47.6" y="94.9">GND GND</text>
<text x="48.4" y="91.2" transform="rotate(-90 48.4 91.2)">100n</text>
<text x="51.9" y="90.8" transform="rotate(-90 51.9 90.8)">C17</text>
<text x="58.7" y="93.6">20M</text>
<text x="59.4" y="91.1">GND</text>
<text x="65.3" y="91.1">~ST</text>
<text x="93.7" y="91.1">PH1</text>
<text x="111.1" y="91.1">PD6</text>
<text x="111.1" y="93.6">PD7</text>
<text x="237.7" y="94.9">5V</text>
<text x="245.4" y="95.1">5v</text>
<text x="253" y="95.1">5v</text>
<text x="93.7" y="96.1">PA0</text>
<text x="93.7" y="98.7">PA1</text>
<text x="93.7" y="101.2">PA2</text>
<text x="111.1" y="98.7">PD8</text>
<text x="111.1" y="101.2">PD9</text>
<text x="237.9" y="97.4">J3</text>
<text x="245.2" y="100.9" transform="rotate(-90 245.2 100.9)">C18</text>
<text x="252.9" y="100.9" transform="rotate(-90 252.9 100.9)">C19</text>
<text x="93.7" y="103.8">PA3</text>
<text x="93.7" y="106.3">PA4</text>
<text x="110.1" y="103.8">PD10</text>
<text x="110.1" y="106.3">PD11</text>
<text x="237.9" y="105">J4</text>
<text x="238.7" y="102.5">D</text>
<text x="244.4" y="105">GND</text>
<text x="252" y="105">GND</text>
<text x="93.7" y="108.8">PA5</text>
<text x="93.7" y="111.4">PA6</text>
<text x="93.7" y="113.9">PA7</text>
<text x="110.1" y="108.8">PD12</text>
<text x="110.1" y="111.4">PD13</text>
<text x="110.1" y="113.9">PD14</text>
<text x="233" y="111.4">GND</text>
<text x="237.7" y="110.1">0V</text>
<text x="93.7" y="119">PA8</text>
<text x="110.1" y="116.5">PD15</text>
<text x="93.7" y="121.5">PA9</text>
<text x="93.7" y="124.1">PA10</text>
<text x="111.2" y="121.5">PE0</text>
<text x="111.2" y="124.1">PE1</text>
<text x="93.7" y="126.6">PA11</text>
<text x="93.7" y="129.2">PA12</text>
<text x="93.7" y="131.7">PA13</text>
<text x="111.2" y="126.6">PE2</text>
<text x="111.2" y="129.2">PE3</text>
<text x="111.2" y="131.7">PE4</text>
<text x="93.7" y="134.2">PA14</text>
<text x="93.7" y="136.8">PA15</text>
<text x="111.2" y="134.2">PE5</text>
<text x="111.2" y="136.8">PE6</text>
<text x="93.7" y="141.9">PB0</text>
<text x="111.2" y="139.3">PE7</text>
<text x="93.7" y="144.4">PB1</text>
<text x="93.7" y="146.9">PB2</text>
<text x="93.7" y="149.5">PB3</text>
<text x="110.2" y="149.5">PE10</text>
<text x="111.2" y="144.4">PE8</text>
<text x="111.2" y="146.9">PE9</text>
<text x="93.7" y="152">PB4</text>
<text x="93.7" y="154.6">PB5</text>
<text x="110.2" y="152">PE11</text>
<text x="110.2" y="154.6">PE12</text>
<text x="93.7" y="157.1">PB6</text>
<text x="93.7" y="159.6">PB7</text>
<text x="110.2" y="157.1">PE13</text>
<text x="110.2" y="159.6">PE14</text>
<text x="93.7" y="164.7">PB8</text>
<text x="93.7" y="167.3">PB9</text>
<text x="110.2" y="162.2">PE15</text>
<text x="93.7" y="169.8">PB10</text>
<text x="93.7" y="172.3">PB12</text>
<text x="93.7" y="174.9">PB13</text>
<text x="93.7" y="177.4">PB14</text>
<text x="93.7" y="180">PB15</text>
<text x="93.2" y="185">STM32F411VxTx</text>
<text x="14" y="190.1">MOUNT</text>
<text x="14.2" y="187.6">X1</text>
<text x="28" y="190.1">MOUNT</text>
<text x="28.1" y="187.6">X2</text>
<text x="14" y="196.5">MOUNT</text>
<text x="14.2" y="193.9">X3</text>
<text x="28" y="196.5">MOUNT</text>
<text x="28.1" y="193.9">X4</text>
</g>
<g font-size="1.8" fill="#a90000">
<text x="90.3" y="29.2">6</text>
<text x="116.5" y="29.2">15</text>
<text x="221.9" y="27.9">A4B9</text>
<text x="252.2" y="27.9">A6</text>
<text x="89.8" y="31.7">11</text>
<text x="89.8" y="34.3">19</text>
<text x="116.5" y="31.7">16</text>
<text x="116.5" y="34.3">17</text>
<text x="173.5" y="33">1</text>
<text x="173.5" y="30.5">3</text>
<text x="188.7" y="30.5">2</text>
<text x="221.4" y="35.6">A1B12</text>
<text x="221.9" y="30.5">B4A9</text>
<text x="252.2" y="35.6">A7</text>
<text x="252.2" y="30.5">B6</text>
<text x="89.8" y="36.8">28</text>
<text x="89.8" y="39.4">50</text>
<text x="89.8" y="41.9">75</text>
<text x="116.5" y="36.8">18</text>
<text x="116.5" y="39.4">33</text>
<text x="116.5" y="41.9">34</text>
<text x="221.4" y="38.1">B1A12</text>
<text x="252.2" y="38.1">B7</text>
<text x="89.3" y="44.4">100</text>
<text x="89.8" y="47">22</text>
<text x="116.5" y="44.4">63</text>
<text x="116.5" y="47">64</text>
<text x="223.6" y="43.2">S</text>
<text x="252.2" y="43.2">A5</text>
<text x="252.2" y="45.7">B5</text>
<text x="89.8" y="49.5">21</text>
<text x="116.5" y="52.1">65</text>
<text x="176" y="53.3">4</text>
<text x="188.7" y="53.3">3</text>
<text x="252.2" y="50.8">A8</text>
<text x="252.2" y="53.3">B8</text>
<text x="89.8" y="54.6">48</text>
<text x="116.5" y="54.6">66</text>
<text x="116.5" y="57.1">78</text>
<text x="116.5" y="59.7">79</text>
<text x="176" y="55.9">1</text>
<text x="176" y="58.4">2</text>
<text x="89.8" y="64.8">10</text>
<text x="89.8" y="62.2">20</text>
<text x="116.5" y="62.2">80</text>
<text x="117" y="64.8">7</text>
<text x="24.9" y="67.3">1</text>
<text x="24.9" y="69.8">3</text>
<text x="42.7" y="67.3">2</text>
<text x="42.7" y="69.8">4</text>
<text x="89.8" y="67.3">27</text>
<text x="89.8" y="69.8">49</text>
<text x="117" y="67.3">8</text>
<text x="117" y="69.8">9</text>
<text x="226.8" y="69.8">3</text>
<text x="244.6" y="69.8">2</text>
<text x="24.9" y="72.4">5</text>
<text x="42.7" y="72.4">6</text>
<text x="89.8" y="72.4">74</text>
<text x="89.8" y="74.9">99</text>
<text x="116.5" y="74.9">81</text>
<text x="116.5" y="77.5">82</text>
<text x="179.1" y="76.2">2</text>
<text x="183.2" y="76.2">1</text>
<text x="226.8" y="74.9">4</text>
<text x="244.6" y="74.9">1</text>
<text x="62.2" y="80">1</text>
<text x="66.3" y="80">2</text>
<text x="89.8" y="82.5">14</text>
<text x="89.8" y="80">94</text>
<text x="116.5" y="80">83</text>
<text x="116.5" y="82.5">84</text>
<text x="56.7" y="87.6">4</text>
<text x="69.4" y="87.6">3</text>
<text x="89.8" y="87.6">12</text>
<text x="116.5" y="85.1">85</text>
<text x="116.5" y="87.6">86</text>
<text x="56.7" y="90.2">2</text>
<text x="69.4" y="90.2">1</text>
<text x="89.8" y="90.2">13</text>
<text x="89.8" y="95.2">23</text>
<text x="116.5" y="90.2">87</text>
<text x="116.5" y="92.7">88</text>
<text x="237" y="91.4">1</text>
<text x="89.8" y="97.8">24</text>
<text x="89.8" y="100.3">25</text>
<text x="116.5" y="97.8">55</text>
<text x="116.5" y="100.3">56</text>
<text x="237" y="99.1">1</text>
<text x="89.8" y="102.9">26</text>
<text x="89.8" y="105.4">29</text>
<text x="89.8" y="107.9">30</text>
<text x="116.5" y="102.9">57</text>
<text x="116.5" y="105.4">58</text>
<text x="116.5" y="107.9">59</text>
<text x="237" y="106.7">1</text>
<text x="89.8" y="110.5">31</text>
<text x="89.8" y="113">32</text>
<text x="116.5" y="110.5">60</text>
<text x="116.5" y="113">61</text>
<text x="89.8" y="118.1">67</text>
<text x="116.5" y="115.6">62</text>
<text x="89.8" y="120.6">68</text>
<text x="89.8" y="123.2">69</text>
<text x="89.8" y="125.7">70</text>
<text x="116.5" y="120.6">97</text>
<text x="116.5" y="123.2">98</text>
<text x="117" y="125.7">1</text>
<text x="89.8" y="128.3">71</text>
<text x="89.8" y="130.8">72</text>
<text x="117" y="128.3">2</text>
<text x="117" y="130.8">3</text>
<text x="89.8" y="133.3">76</text>
<text x="89.8" y="135.9">77</text>
<text x="117" y="133.3">4</text>
<text x="117" y="135.9">5</text>
<text x="89.8" y="141">35</text>
<text x="89.8" y="143.5">36</text>
<text x="116.5" y="138.4">38</text>
<text x="116.5" y="143.5">39</text>
<text x="89.8" y="146">37</text>
<text x="89.8" y="148.6">89</text>
<text x="116.5" y="146">40</text>
<text x="116.5" y="148.6">41</text>
<text x="89.8" y="151.1">90</text>
<text x="89.8" y="153.7">91</text>
<text x="116.5" y="151.1">42</text>
<text x="116.5" y="153.7">43</text>
<text x="89.8" y="156.2">92</text>
<text x="89.8" y="158.7">93</text>
<text x="116.5" y="156.2">44</text>
<text x="116.5" y="158.7">45</text>
<text x="116.5" y="161.3">46</text>
<text x="89.8" y="163.8">95</text>
<text x="89.8" y="166.4">96</text>
<text x="89.8" y="168.9">47</text>
<text x="89.8" y="171.4">51</text>
<text x="89.8" y="174">52</text>
<text x="89.8" y="176.5">53</text>
<text x="89.8" y="179.1">54</text>
</g>
<g font-size="1.8" fill="#0f0f0f">
<text x="261.6" y="27.6">USB_D+</text>
<text x="261.6" y="35.3">USB_D-</text>
<text x="196.8" y="53">IR</text>
<text x="15.5" y="69.6">NRST</text>
<text x="47" y="69.6">SWCLK</text>
<text x="47" y="67">SWDIO</text>
<text x="248.9" y="69.6">DOUT</text>
<text x="47" y="72.1">SWO</text>
<text x="167.8" y="75.9">USER_SW</text>
<text x="220" y="74.6">LED</text>
<text x="76.7" y="85.2">100n NRST</text>
<text x="228.7" y="98.8">DOUT</text>
<text x="79.8" y="125.4">USB_D-</text>
<text x="79.3" y="128">USB_D+</text>
<text x="80.4" y="130.5">SWDIO</text>
<text x="79.9" y="133.1">SWCLK</text>
<text x="82.1" y="148.3">SWO</text>
<text x="82.8" y="153.4">LED</text>
<text x="84.6" y="150.8">IR</text>
<text x="77.6" y="163.5">USER_SW</text>
</g>
<g font-size="1.8" fill="#0000c2">
<text x="59.7" y="68.3">for STM32F405</text>
<text x="62.2" y="150.8">IR: TIM3_CH1</text>
<text x="62.2" y="153.4">LED: SPI1 COPI</text>
</g>
<text font-size="1.8" fill="#009600" x="77.1" y="81.7">C16</text>
</svg>
